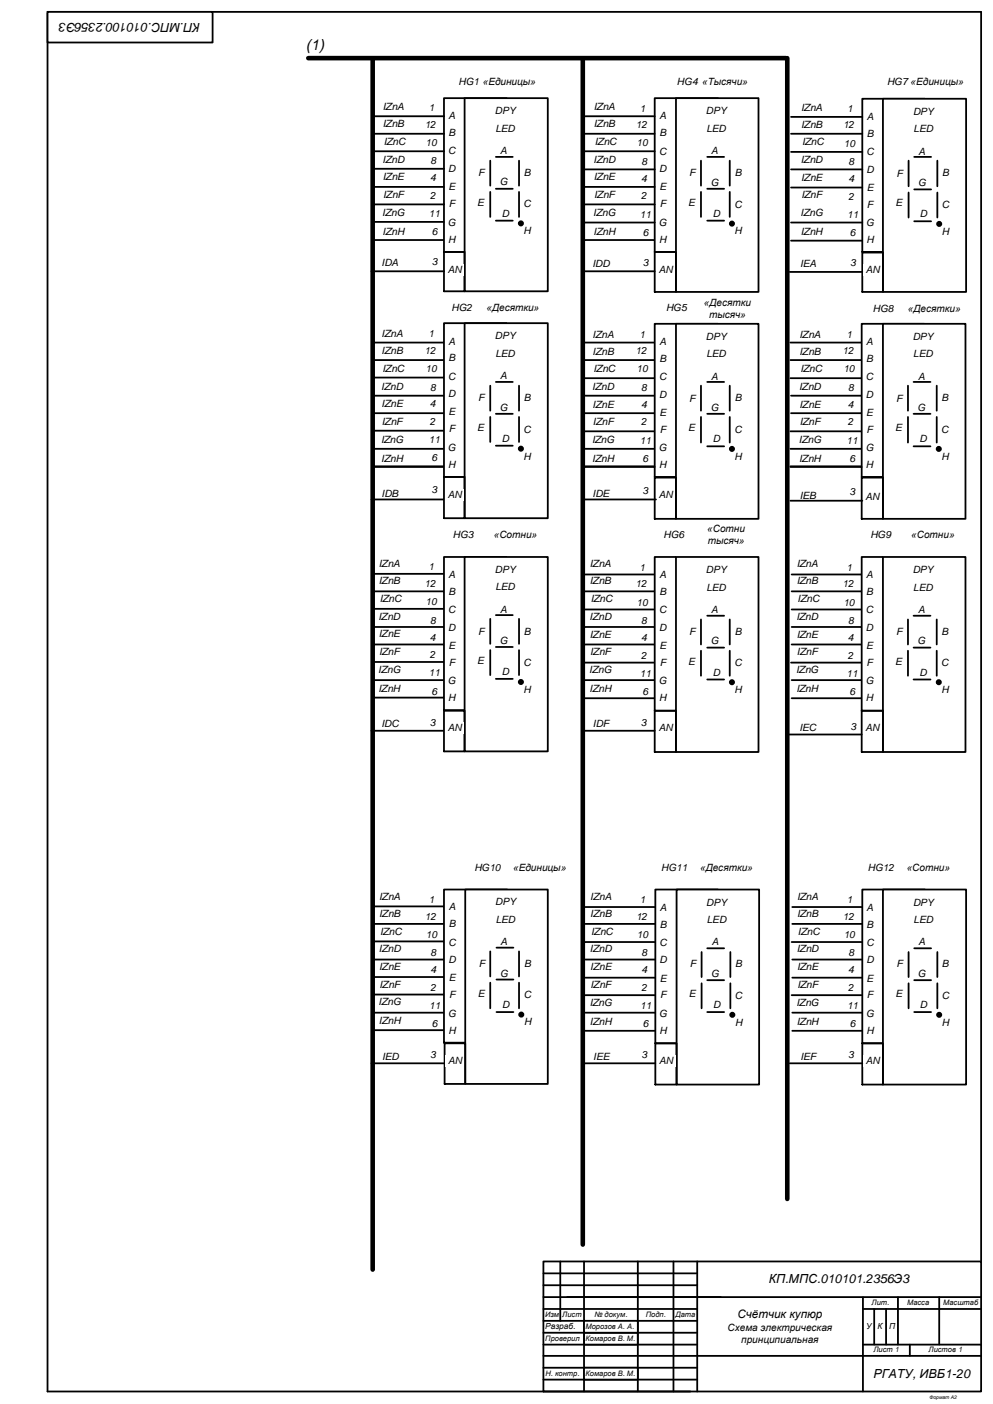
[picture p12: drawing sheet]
<svg xmlns="http://www.w3.org/2000/svg" width="420mm" height="594mm" viewBox="0 0 420 594" stroke-linecap="round" stroke-linejoin="round" font-family="sans-serif">
<path d="M20.1 5.6v583.4h272M20.1 5h395v528.9" fill="none" stroke="#000" stroke-width=".76"/>
<path d="M20.1 5h69.9v13h-69.9z" fill-rule="evenodd" fill="#fff"/>
<path d="M20.1 5h69.9v13h-69.9z" fill="none" stroke="#000" stroke-width=".76"/>
<g fill="#fff">
<path d="M295 533.9h120.1v15.1h-120.1z" fill-rule="evenodd"/>
<path d="M295 549h70.1v24.9h-70.1z" fill-rule="evenodd"/>
<path d="M365.1 573.9h50v15.1h-50z" fill-rule="evenodd"/>
</g>
<g fill="none" stroke="#000" stroke-width=".76">
<path d="M229.9 533.9h185.2v55.1h-185.2zM229.9 539h65.1M237.1 533.9v25.2M295 533.9v55.1M229.9 549h185.2M229.9 554h65.1M229.9 559.1h65.1M229.9 544h65.1M365.1 554h50M365.1 549v40M369.9 554v15.1M374.9 554v15.1"/>
<path d="M379.9 549v20.1M397.4 549v20.1M229.9 564.1h65.1M229.9 569.1h65.1M229.9 573.9h185.2M229.9 578.9h65.1M365.1 569.1h50M385 569.1v4.8M229.9 583.9h65.1"/>
</g>
<path d="M247.1 564.1h22.8v5h-22.8z" fill-rule="evenodd" fill="#fff"/>
<path d="M247.1 533.9v55.1M269.9 533.9v55.1M285 533.9v55.1M247.1 564.1h22.8v5h-22.8z" fill="none" stroke="#000" stroke-width=".76"/>
<path d="M247.1 559.1h22.8v5h-22.8z" fill-rule="evenodd" fill="#fff"/>
<path d="M247.1 559.1h22.8v5h-22.8z" fill="none" stroke="#000" stroke-width=".76"/>
<path d="M247.1 578.9h22.8v5h-22.8z" fill-rule="evenodd" fill="#fff"/>
<path d="M247.1 578.9h22.8v5h-22.8z" fill="none" stroke="#000" stroke-width=".76"/>
<g fill="#fff">
<path d="M187.9 68.3h6.6v6.6h-6.6z" fill-rule="evenodd"/>
<path d="M187.9 75.9h6.6v6.7h-6.6z" fill-rule="evenodd"/>
<path d="M187.9 83.1h6.6v6.6h-6.6z" fill-rule="evenodd"/>
<path d="M187.9 90.8h6.6v6.8h-6.6z" fill-rule="evenodd"/>
</g>
<path d="M157.7 101.6h30.2" fill="none" stroke="#000" stroke-width=".76"/>
<g fill="#fff">
<path d="M187.9 98.2h6.6v6.6h-6.6z" fill-rule="evenodd"/>
<path d="M187.9 45.8h6.6v6.6h-6.6z" fill-rule="evenodd"/>
<path d="M187.9 53.2h6.6v6.6h-6.6z" fill-rule="evenodd"/>
<path d="M187.9 60.9h6.6v6.6h-6.6z" fill-rule="evenodd"/>
</g>
<path d="M187.9 41.5h26.4v65.1h-26.4z" fill="none" stroke="#000" stroke-width=".76"/>
<path d="M196.6 41.5h35.2v81.8h-35.2z" fill-rule="evenodd" fill="#fff"/>
<g fill="none" stroke="#000" stroke-width=".76">
<path d="M157.7 56.6h30.2M157.7 49.2h30.2M196.6 41.5h35.2v81.8h-35.2zM157.7 64h30.2M158 79.1h29.9M158 71.4h29.9M207.4 68v10.6M209.8 66.4h7.2M209.8 79.9h7.2M219.6 68v10.6M157.7 93.9h30.2M157.7 86.5h30.2"/>
<path d="M207.4 81.2v10.6M209.8 93.4h7.2M219.6 81.2v10.6M187.9 106.6h8.7v16.7h-8.7zM157.7 159.8h30.2M157.7 152.4h30.2M157.7 145h30.2M158 174.9h29.9M158 167.5h29.9M157.7 197.4h30.2M157.7 190h30.2M157.7 182.3h30.2"/>
<path d="M158 257.7h30.1M158.2 250.3h29.9M158.2 242.9h29.9M158.2 272.8h29.9M158.2 265.4h29.9M158 280.2h30.1M158.2 295.3h29.9M158.2 287.9h29.9"/>
<circle cx="220.4" cy="94.6" r=".89"/>
</g>
<circle cx="220.4" cy="94.6" r=".89" fill="#000"/>
<path d="M157.7 24.9v512.5" fill="none" stroke="#000" stroke-width="1.9"/>
<path d="M188.6 111.7h7.7v5h-7.7z" fill-rule="evenodd" fill="#fff"/>
<path d="M157.2 114.8h30.7" fill="none" stroke="#000" stroke-width=".76"/>
<g fill="#fff">
<path d="M187.9 163.5h6.6v6.6h-6.6z" fill-rule="evenodd"/>
<path d="M187.9 171.2h6.6v6.6h-6.6z" fill-rule="evenodd"/>
<path d="M187.9 178.3h6.6v6.6h-6.6z" fill-rule="evenodd"/>
<path d="M187.9 186.3h6.6v6.6h-6.6z" fill-rule="evenodd"/>
<path d="M187.9 193.4h6.6v6.6h-6.6z" fill-rule="evenodd"/>
<path d="M187.9 141.3h6.6v6.6h-6.6z" fill-rule="evenodd"/>
<path d="M187.9 148.4h6.6v6.6h-6.6z" fill-rule="evenodd"/>
<path d="M187.9 156.1h6.6v6.6h-6.6z" fill-rule="evenodd"/>
</g>
<path d="M187.9 136.8h26.4v65.1h-26.4z" fill="none" stroke="#000" stroke-width=".76"/>
<path d="M196.6 136.8h35.2v82.5h-35.2z" fill-rule="evenodd" fill="#fff"/>
<g fill="none" stroke="#000" stroke-width=".76">
<path d="M196.6 136.8h35.2v82.5h-35.2zM207.4 163.2v10.6M207.4 176.5v10.6M209.8 161.7h7.2M209.8 175.2h7.2M219.6 163.2v10.6M219.6 176.5v10.6M209.8 188.6h7.2M187.9 201.9h8.7v17.4h-8.7z"/>
<circle cx="220.4" cy="189.9" r=".89"/>
</g>
<circle cx="220.4" cy="189.9" r=".89" fill="#000"/>
<path d="M188.6 206.9h7.7v5h-7.7z" fill-rule="evenodd" fill="#fff"/>
<path d="M157.7 197.6h29.9M157.2 211.4h30.4" fill="none" stroke="#000" stroke-width=".76"/>
<g fill="#fff">
<path d="M187.9 262.5h6.6v6.6h-6.6z" fill-rule="evenodd"/>
<path d="M187.9 269.9h6.6v6.6h-6.6z" fill-rule="evenodd"/>
<path d="M187.9 277.3h6.6v6.6h-6.6z" fill-rule="evenodd"/>
<path d="M187.9 285h6.6v6.6h-6.6z" fill-rule="evenodd"/>
<path d="M187.9 292.1h6.6v6.6h-6.6z" fill-rule="evenodd"/>
<path d="M187.9 240h6.6v6.6h-6.6z" fill-rule="evenodd"/>
<path d="M187.9 247.1h6.6v6.6h-6.6z" fill-rule="evenodd"/>
<path d="M187.9 254.8h6.6v6.6h-6.6z" fill-rule="evenodd"/>
</g>
<path d="M187.9 235.7h26.4v64.9h-26.4z" fill="none" stroke="#000" stroke-width=".76"/>
<path d="M196.6 235.7h35.2v82.3h-35.2z" fill-rule="evenodd" fill="#fff"/>
<g fill="none" stroke="#000" stroke-width=".76">
<path d="M196.6 235.7h35.2v82.3h-35.2zM207.4 261.9v10.6M207.4 275.2v10.5M209.8 260.3h7.2M209.8 273.8h7.2M219.6 261.9v10.6M219.6 275.2v10.5M209.8 287.3h7.2M187.9 300.8h8.7v17.2h-8.7z"/>
<circle cx="220.4" cy="288.7" r=".89"/>
</g>
<circle cx="220.4" cy="288.7" r=".89" fill="#000"/>
<path d="M188.6 305.9h7.7v4.7h-7.7z" fill-rule="evenodd" fill="#fff"/>
<path d="M157.2 309.3h30.4" fill="none" stroke="#000" stroke-width=".76"/>
<path d="M130.4 24.6h202.2M246.6 24.9v501.9" fill="none" stroke="#000" stroke-width="1.9"/>
<g fill="#fff">
<path d="M277 68.3h6.6v6.6h-6.6z" fill-rule="evenodd"/>
<path d="M277 75.9h6.6v6.7h-6.6z" fill-rule="evenodd"/>
<path d="M277 83.1h6.6v6.6h-6.6z" fill-rule="evenodd"/>
<path d="M277 91h6.6v6.6h-6.6z" fill-rule="evenodd"/>
</g>
<path d="M247.1 101.6h29.9" fill="none" stroke="#000" stroke-width=".76"/>
<g fill="#fff">
<path d="M277 98.2h6.6v6.6h-6.6z" fill-rule="evenodd"/>
<path d="M277 46h6.6v6.7h-6.6z" fill-rule="evenodd"/>
<path d="M277 53.2h6.6v6.6h-6.6z" fill-rule="evenodd"/>
<path d="M277 60.9h6.6v6.6h-6.6z" fill-rule="evenodd"/>
</g>
<path d="M277 41.5h26.7v65.1h-26.7z" fill="none" stroke="#000" stroke-width=".76"/>
<path d="M286 41.5h34.9v82.1h-34.9z" fill-rule="evenodd" fill="#fff"/>
<g fill="none" stroke="#000" stroke-width=".76">
<path d="M247.1 56.6h29.9M247.1 49.2h29.9M286 41.5h34.9v82.1h-34.9zM246.9 64h30.1M247.1 79.1h29.9M247.1 71.7h29.9M296.6 68v10.6M299.2 66.4h7.2M299.2 79.9h7.2M308.8 68v10.6M246.9 86.5h30.1M247.1 94.2h29.9"/>
<path d="M296.6 81.2v10.6M299.2 93.4h7.2M308.8 81.2v10.6M277 106.6h9v17h-9zM247.1 152.4h29.9M247.1 145h29.9M246.9 160.1h30.1M247.1 174.9h29.9M247.1 167.5h29.9M246.9 182.6h30.1M247.1 197.4h29.9M247.1 190h29.9"/>
<path d="M247.4 258h30.1M247.4 250.3h30.1M247.4 243.2h30.1M247.4 272.8h30.1M247.4 265.4h30.1M247.4 295.5h30.1M247.4 287.9h30.1M247.4 280.5h30.1"/>
<circle cx="309.7" cy="94.7" r=".89"/>
</g>
<circle cx="309.7" cy="94.7" r=".89" fill="#000"/>
<path d="M277.8 111.7h7.7v5h-7.7z" fill-rule="evenodd" fill="#fff"/>
<path d="M246.6 114.8h30.4" fill="none" stroke="#000" stroke-width=".76"/>
<g fill="#fff">
<path d="M277 163.8h6.6v6.6h-6.6z" fill-rule="evenodd"/>
<path d="M277 171.4h6.6v6.7h-6.6z" fill-rule="evenodd"/>
<path d="M277 178.6h6.6v6.6h-6.6z" fill-rule="evenodd"/>
<path d="M277 186.3h6.6v6.6h-6.6z" fill-rule="evenodd"/>
<path d="M277 193.4h6.6v6.6h-6.6z" fill-rule="evenodd"/>
<path d="M277 141.3h6.6v6.6h-6.6z" fill-rule="evenodd"/>
<path d="M277 148.4h6.6v6.6h-6.6z" fill-rule="evenodd"/>
<path d="M277 156.1h6.6v6.6h-6.6z" fill-rule="evenodd"/>
</g>
<path d="M277 137.1h26.7v64.8h-26.7z" fill="none" stroke="#000" stroke-width=".76"/>
<path d="M286 137.1h34.9v82.5h-34.9z" fill-rule="evenodd" fill="#fff"/>
<g fill="none" stroke="#000" stroke-width=".76">
<path d="M286 137.1h34.9v82.5h-34.9zM296.6 163.2v10.6M296.6 176.5v10.8M299.2 161.7h7.2M299.2 175.2h7.2M308.8 163.2v10.6M308.8 176.5v10.8M299.2 188.9h7.2M277 202.1h9v17.5h-9z"/>
<circle cx="309.7" cy="190" r=".89"/>
</g>
<circle cx="309.7" cy="190" r=".89" fill="#000"/>
<path d="M277.8 207.2h7.7v5h-7.7z" fill-rule="evenodd" fill="#fff"/>
<path d="M246.9 197.6h30.1" fill="none" stroke="#000" stroke-width=".76"/>
<g fill="#fff">
<path d="M277 262.5h6.6v6.6h-6.6z" fill-rule="evenodd"/>
<path d="M277 270.1h6.6v6.7h-6.6z" fill-rule="evenodd"/>
<path d="M277 277.3h6.6v6.6h-6.6z" fill-rule="evenodd"/>
<path d="M277 285h6.6v6.8h-6.6z" fill-rule="evenodd"/>
<path d="M277 292.4h6.6v6.6h-6.6z" fill-rule="evenodd"/>
<path d="M277 240h6.6v6.6h-6.6z" fill-rule="evenodd"/>
<path d="M277 247.4h6.6v6.6h-6.6z" fill-rule="evenodd"/>
<path d="M277 255.1h6.6v6.6h-6.6z" fill-rule="evenodd"/>
</g>
<path d="M277 235.7h26.7v65.1h-26.7z" fill="none" stroke="#000" stroke-width=".76"/>
<path d="M286 235.7h34.9v82.6h-34.9z" fill-rule="evenodd" fill="#fff"/>
<g fill="none" stroke="#000" stroke-width=".76">
<path d="M286 235.7h34.9v82.6h-34.9zM296.6 262.2v10.6M296.6 275.4v10.6M299.2 260.6h7.2M299.2 274.1h7.2M308.8 262.2v10.6M308.8 275.4v10.6M299.2 287.6h7.2M277 300.8h9v17.5h-9z"/>
<circle cx="309.7" cy="288.8" r=".89"/>
</g>
<circle cx="309.7" cy="288.8" r=".89" fill="#000"/>
<path d="M277.8 305.9h7.7v5h-7.7z" fill-rule="evenodd" fill="#fff"/>
<path d="M246.9 211.4h30.6M246.6 309.3h30.4" fill="none" stroke="#000" stroke-width=".76"/>
<g fill="#fff">
<path d="M364.9 68.5h6.6v6.6h-6.6z" fill-rule="evenodd"/>
<path d="M364.9 76.2h6.6v6.6h-6.6z" fill-rule="evenodd"/>
<path d="M364.9 83.3h6.6v6.7h-6.6z" fill-rule="evenodd"/>
<path d="M364.9 91h6.6v6.6h-6.6z" fill-rule="evenodd"/>
</g>
<path d="M334.7 101.9h30.2" fill="none" stroke="#000" stroke-width=".76"/>
<g fill="#fff">
<path d="M364.9 98.2h6.6v6.8h-6.6z" fill-rule="evenodd"/>
<path d="M364.9 46h6.6v6.7h-6.6z" fill-rule="evenodd"/>
<path d="M364.9 53.2h6.6v6.6h-6.6z" fill-rule="evenodd"/>
<path d="M364.9 60.9h6.6v6.6h-6.6z" fill-rule="evenodd"/>
</g>
<path d="M364.9 41.8h26.4v64.8h-26.4z" fill="none" stroke="#000" stroke-width=".76"/>
<path d="M373.6 41.8h35.2v81.8h-35.2z" fill-rule="evenodd" fill="#fff"/>
<g fill="none" stroke="#000" stroke-width=".76">
<path d="M334.7 56.6h30.2M334.7 49.5h30.2M373.6 41.8h35.2v81.8h-35.2zM334.7 79.4h30.2M334.7 71.7h30.2M334.7 64.3h30.2M384.4 68v10.8M386.8 66.4h7.2M396.6 68v10.8M334.7 94.2h30.2M384.4 81.5v10.6M386.8 93.7h7.2"/>
<path d="M386.8 80.2h7.2M396.6 81.5v10.6M364.9 106.9h8.7v16.7h-8.7z"/>
<circle cx="397.4" cy="94.8" r=".89"/>
</g>
<circle cx="397.4" cy="94.8" r=".89" fill="#000"/>
<path d="M365.4 111.9h7.7v5h-7.7z" fill-rule="evenodd" fill="#fff"/>
<g fill="none" stroke="#000" stroke-width=".76">
<path d="M334.2 115.1h30.7M334.4 152.4h30.2M334.4 145h30.2M334.4 160.1h30.2M334.7 174.9h29.9M334.7 167.5h29.9M334.4 197.4h30.2M334.4 190h30.2M334.4 182.6h30.2M335 258h30.1M335 250.3h30.1M335 243.2h30.1"/>
<path d="M335 272.8h30.1M335 265.4h30.1M334.7 280.5h30.4M335 295.5h30.1M335 287.9h30.1"/>
</g>
<path d="M333.1 24.6v482.9" fill="none" stroke="#000" stroke-width="1.9"/>
<g fill="#fff">
<path d="M364.6 163.8h6.6v6.6h-6.6z" fill-rule="evenodd"/>
<path d="M364.6 171.4h6.6v6.7h-6.6z" fill-rule="evenodd"/>
<path d="M364.6 178.6h6.6v6.6h-6.6z" fill-rule="evenodd"/>
<path d="M364.6 186.3h6.6v6.6h-6.6z" fill-rule="evenodd"/>
<path d="M364.6 193.4h6.6v6.6h-6.6z" fill-rule="evenodd"/>
<path d="M364.6 141.3h6.6v6.6h-6.6z" fill-rule="evenodd"/>
<path d="M364.6 148.4h6.6v6.6h-6.6z" fill-rule="evenodd"/>
<path d="M364.6 156.1h6.6v6.6h-6.6z" fill-rule="evenodd"/>
</g>
<path d="M364.6 137.1h26.5v64.8h-26.5z" fill="none" stroke="#000" stroke-width=".76"/>
<path d="M373.6 137.1h34.9v82.5h-34.9z" fill-rule="evenodd" fill="#fff"/>
<g fill="none" stroke="#000" stroke-width=".76">
<path d="M373.6 137.1h34.9v82.5h-34.9zM384.2 163.2v10.6M384.2 176.5v10.8M386.6 161.7h7.1M386.6 175.2h7.1M396.3 163.2v10.6M396.3 176.5v10.8M386.6 188.9h7.1M364.6 202.1h9v17.5h-9z"/>
<circle cx="397.2" cy="190" r=".89"/>
</g>
<circle cx="397.2" cy="190" r=".89" fill="#000"/>
<path d="M365.4 207.7h7.7v5h-7.7z" fill-rule="evenodd" fill="#fff"/>
<path d="M334.4 197.6h30.2" fill="none" stroke="#000" stroke-width=".76"/>
<g fill="#fff">
<path d="M364.6 262.5h6.6v6.6h-6.6z" fill-rule="evenodd"/>
<path d="M364.6 270.1h6.6v6.7h-6.6z" fill-rule="evenodd"/>
<path d="M364.6 277.3h6.6v6.6h-6.6z" fill-rule="evenodd"/>
<path d="M364.6 285h6.6v6.8h-6.6z" fill-rule="evenodd"/>
<path d="M364.6 292.4h6.6v6.6h-6.6z" fill-rule="evenodd"/>
<path d="M364.6 240h6.6v6.6h-6.6z" fill-rule="evenodd"/>
<path d="M364.6 247.4h6.6v6.6h-6.6z" fill-rule="evenodd"/>
<path d="M364.6 255.1h6.6v6.6h-6.6z" fill-rule="evenodd"/>
</g>
<path d="M364.6 235.7h26.5v65.1h-26.5z" fill="none" stroke="#000" stroke-width=".76"/>
<path d="M373.6 235.7h34.9v82.6h-34.9z" fill-rule="evenodd" fill="#fff"/>
<g fill="none" stroke="#000" stroke-width=".76">
<path d="M373.6 235.7h34.9v82.6h-34.9zM384.2 262.2v10.6M384.2 275.4v10.6M386.6 260.6h7.1M386.6 274.1h7.1M396.3 262.2v10.6M396.3 275.4v10.6M386.6 287.6h7.1M364.6 300.8h9v17.5h-9z"/>
<circle cx="397.2" cy="288.8" r=".89"/>
</g>
<circle cx="397.2" cy="288.8" r=".89" fill="#000"/>
<path d="M365.4 305.9h7.7v5h-7.7z" fill-rule="evenodd" fill="#fff"/>
<path d="M334.4 211.9h30.5M333.9 310.9h30.7M158.2 398.5h30.2M158.2 391.1h30.2M158.2 383.6h30.2M158.5 413.5h29.9M158.5 406.1h29.9M158.2 436h30.2M158.2 428.6h30.2M158.2 421h30.2" fill="none" stroke="#000" stroke-width=".76"/>
<g fill="#fff">
<path d="M187.9 403.2h6.8v6.6h-6.8z" fill-rule="evenodd"/>
<path d="M187.9 410.6h6.8v6.9h-6.8z" fill-rule="evenodd"/>
<path d="M187.9 418h6.8v6.7h-6.8z" fill-rule="evenodd"/>
<path d="M187.9 425.7h6.8v6.6h-6.8z" fill-rule="evenodd"/>
<path d="M187.9 432.9h6.8v6.6h-6.8z" fill-rule="evenodd"/>
<path d="M187.9 380.7h6.8v6.6h-6.8z" fill-rule="evenodd"/>
<path d="M187.9 387.9h6.8v6.6h-6.8z" fill-rule="evenodd"/>
<path d="M187.9 395.6h6.8v6.6h-6.8z" fill-rule="evenodd"/>
</g>
<path d="M187.9 376.5h26.7v64.8h-26.7z" fill="none" stroke="#000" stroke-width=".76"/>
<path d="M196.8 376.5h35v82.3h-35z" fill-rule="evenodd" fill="#fff"/>
<g fill="none" stroke="#000" stroke-width=".76">
<path d="M196.8 376.5h35v82.3h-35zM207.4 402.7v10.6M207.4 415.9v10.9M210.1 401.1h7.1M210.1 414.6h7.1M219.6 402.7v10.6M219.6 415.9v10.9M210.1 428.4h7.1M188.1 441.6h8.7v17.2h-8.7z"/>
<circle cx="220.6" cy="429.4" r=".89"/>
</g>
<circle cx="220.6" cy="429.4" r=".89" fill="#000"/>
<path d="M188.6 446.6h7.7v4.8h-7.7z" fill-rule="evenodd" fill="#fff"/>
<path d="M247.4 398.7h30.1M247.6 391.1h29.9M247.6 383.9h29.9M247.6 413.8h29.9M247.6 406.1h29.9M247.4 421.2h30.1M247.6 436.3h29.9M247.6 428.6h29.9M157.2 450.1h30.7" fill="none" stroke="#000" stroke-width=".76"/>
<g fill="#fff">
<path d="M277.3 403.2h6.6v6.6h-6.6z" fill-rule="evenodd"/>
<path d="M277.3 410.9h6.6v6.6h-6.6z" fill-rule="evenodd"/>
<path d="M277.3 418h6.6v6.7h-6.6z" fill-rule="evenodd"/>
<path d="M277.3 426h6.6v6.6h-6.6z" fill-rule="evenodd"/>
<path d="M277.3 433.1h6.6v6.6h-6.6z" fill-rule="evenodd"/>
<path d="M277.3 380.7h6.6v6.9h-6.6z" fill-rule="evenodd"/>
<path d="M277.3 388.1h6.6v6.7h-6.6z" fill-rule="evenodd"/>
<path d="M277.3 395.8h6.6v6.6h-6.6z" fill-rule="evenodd"/>
</g>
<path d="M277.3 376.5h26.4v65.1h-26.4z" fill="none" stroke="#000" stroke-width=".76"/>
<path d="M286.3 376.5h34.9v82.6h-34.9z" fill-rule="evenodd" fill="#fff"/>
<g fill="none" stroke="#000" stroke-width=".76">
<path d="M286.3 376.5h34.9v82.6h-34.9zM296.9 403v10.5M296.9 416.2v10.6M299.2 401.4h7.2M299.2 414.9h7.2M309 403v10.5M309 416.2v10.6M299.2 428.4h7.2M277.3 441.6h9v17.5h-9z"/>
<circle cx="309.9" cy="429.5" r=".89"/>
</g>
<circle cx="309.9" cy="429.5" r=".89" fill="#000"/>
<path d="M278.1 446.6h7.7v5h-7.7z" fill-rule="evenodd" fill="#fff"/>
<path d="M335 398.7h30.1M335.2 391.1h29.9M335.2 383.9h29.9M335.2 413.8h29.9M335.2 406.1h29.9M335 421.2h30.1M335.2 436.3h29.9M335.2 428.6h29.9M246.6 450.1h30.7" fill="none" stroke="#000" stroke-width=".76"/>
<g fill="#fff">
<path d="M364.9 403.2h6.6v6.6h-6.6z" fill-rule="evenodd"/>
<path d="M364.9 410.9h6.6v6.6h-6.6z" fill-rule="evenodd"/>
<path d="M364.9 418h6.6v6.7h-6.6z" fill-rule="evenodd"/>
<path d="M364.9 426h6.6v6.6h-6.6z" fill-rule="evenodd"/>
<path d="M364.9 433.1h6.6v6.6h-6.6z" fill-rule="evenodd"/>
<path d="M364.9 380.7h6.6v6.9h-6.6z" fill-rule="evenodd"/>
<path d="M364.9 388.1h6.6v6.7h-6.6z" fill-rule="evenodd"/>
<path d="M364.9 395.8h6.6v6.6h-6.6z" fill-rule="evenodd"/>
</g>
<path d="M364.9 376.5h26.4v65.1h-26.4z" fill="none" stroke="#000" stroke-width=".76"/>
<path d="M373.6 376.5h35.2v82.6h-35.2z" fill-rule="evenodd" fill="#fff"/>
<g fill="none" stroke="#000" stroke-width=".76">
<path d="M373.6 376.5h35.2v82.6h-35.2zM384.4 403v10.5M384.4 416.2v10.6M386.8 401.4h7.2M386.8 414.9h7.2M396.6 403v10.5M396.6 416.2v10.6M386.8 428.4h7.2M364.9 441.6h8.7v17.5h-8.7z"/>
<circle cx="397.4" cy="429.5" r=".89"/>
</g>
<circle cx="397.4" cy="429.5" r=".89" fill="#000"/>
<path d="M365.4 446.6h7.7v5h-7.7z" fill-rule="evenodd" fill="#fff"/>
<path d="M334.2 450.1h30.7" fill="none" stroke="#000" stroke-width=".76"/>
<text font-size="6.3" x="129.4" y="21.3">(1)</text>
<g font-size="5.3">
<text x="84.7" y="9.9" transform="rotate(-180 84.7 9.9)">КП.МПС.010100.2356Э3</text>
<text x="325.3" y="543.2">КП.МПС.010101.2356Э3</text>
<text x="369.6" y="583.1">РГАТУ, ИВБ1-20</text>
</g>
<text font-size="4.9" x="312" y="557.9">Счѐтчик купюр</text>
<g font-size="4.2">
<text x="194" y="35.8">HG1 «Единицы»</text>
<text x="286.5" y="35.9">HG4 «Тысячи»</text>
<text x="375.3" y="36">HG7 «Единицы»</text>
<text x="162" y="46.6">IZnA</text>
<text x="181.4" y="47.1">1</text>
<text x="251.3" y="46.7">IZnA</text>
<text x="270.7" y="47.2">1</text>
<text x="339" y="46.8">IZnA</text>
<text x="358.4" y="47.3">1</text>
<text x="162" y="53.8">IZnB</text>
<text x="189.7" y="50.5">A</text>
<text x="209.4" y="48.3">DP</text>
<text x="215.2" y="48.3">Y</text>
<text x="251.3" y="53.9">IZnB</text>
<text x="279" y="50.6">A</text>
<text x="298.6" y="48.4">DP</text>
<text x="304.5" y="48.4">Y</text>
<text x="366.7" y="50.7">A</text>
<text x="386.3" y="48.5">DP</text>
<text x="392.2" y="48.5">Y</text>
<text x="179.7" y="54.1">12</text>
<text x="189.7" y="57.6">B</text>
<text x="209.6" y="55.8">LE</text>
<text x="214.8" y="55.8">D</text>
<text x="269" y="54.2">12</text>
<text x="279" y="57.7">B</text>
<text x="298.9" y="55.9">LE</text>
<text x="304.1" y="55.9">D</text>
<text x="339" y="54">IZnB</text>
<text x="356.7" y="54.3">12</text>
<text x="366.7" y="57.9">B</text>
<text x="386.6" y="56">LE</text>
<text x="391.8" y="56">D</text>
<text x="162.4" y="61.3">IZnC</text>
<text x="180.1" y="61.9">10</text>
<text x="189.6" y="65.3">C</text>
<text x="211.7" y="65.2">A</text>
<text x="251.7" y="61.4">IZnC</text>
<text x="269.4" y="62">10</text>
<text x="278.9" y="65.4">C</text>
<text x="301" y="65.3">A</text>
<text x="339.4" y="61.5">IZnC</text>
<text x="357.1" y="62.1">10</text>
<text x="366.6" y="65.5">C</text>
<text x="388.7" y="65.4">A</text>
<text x="161.9" y="68.8">IZnD</text>
<text x="182.1" y="69.6">8</text>
<text x="251.2" y="68.9">IZnD</text>
<text x="271.4" y="69.7">8</text>
<text x="338.9" y="69">IZnD</text>
<text x="359.1" y="69.8">8</text>
<text x="162" y="76.3">IZnE</text>
<text x="182" y="76.8">4</text>
<text x="189.6" y="72.8">D</text>
<text x="202.4" y="74.5">F</text>
<text x="221.6" y="74.5">B</text>
<text x="251.3" y="76.4">IZnE</text>
<text x="271.3" y="76.9">4</text>
<text x="278.9" y="72.9">D</text>
<text x="291.7" y="74.6">F</text>
<text x="310.9" y="74.6">B</text>
<text x="339" y="76.5">IZnE</text>
<text x="359" y="77">4</text>
<text x="366.6" y="73">D</text>
<text x="379.4" y="74.7">F</text>
<text x="398.6" y="74.7">B</text>
<text x="162.1" y="83.8">IZnF</text>
<text x="189.7" y="80.5">E</text>
<text x="211.4" y="78.4">G</text>
<text x="251.4" y="83.9">IZnF</text>
<text x="279" y="80.6">E</text>
<text x="300.7" y="78.5">G</text>
<text x="366.7" y="80.7">E</text>
<text x="388.4" y="78.7">G</text>
<text x="182" y="84.3">2</text>
<text x="189.8" y="87.6">F</text>
<text x="201.9" y="87.1">E</text>
<text x="221.5" y="87.7">C</text>
<text x="271.3" y="84.4">2</text>
<text x="279.1" y="87.7">F</text>
<text x="291.2" y="87.2">E</text>
<text x="310.8" y="87.8">C</text>
<text x="339.1" y="84">IZnF</text>
<text x="359" y="84.5">2</text>
<text x="366.8" y="87.9">F</text>
<text x="378.9" y="87.4">E</text>
<text x="398.5" y="88">C</text>
<text x="161.8" y="91.3">IZnG</text>
<text x="181.5" y="92">11</text>
<text x="189.5" y="95.5">G</text>
<text x="212.3" y="91.7">D</text>
<text x="251" y="91.4">IZnG</text>
<text x="270.8" y="92.1">11</text>
<text x="278.8" y="95.6">G</text>
<text x="301.6" y="91.8">D</text>
<text x="338.7" y="91.5">IZnG</text>
<text x="358.5" y="92.2">11</text>
<text x="366.5" y="95.7">G</text>
<text x="389.3" y="91.9">D</text>
<text x="161.9" y="99.3">IZnH</text>
<text x="182.7" y="99.6">6</text>
<text x="221.6" y="99.1">H</text>
<text x="251.2" y="99.4">IZnH</text>
<text x="272" y="99.7">6</text>
<text x="310.9" y="99.2">H</text>
<text x="338.9" y="99.5">IZnH</text>
<text x="359.6" y="99.8">6</text>
<text x="398.5" y="99.4">H</text>
<text x="189.6" y="102.6">H</text>
<text x="278.9" y="102.7">H</text>
<text x="366.6" y="102.9">H</text>
<text x="161.5" y="112.8">IDA</text>
<text x="182.7" y="112.3">3</text>
<text x="250.6" y="112.9">IDD</text>
<text x="272" y="112.4">3</text>
<text x="338.6" y="113">IEA</text>
<text x="359.7" y="112.5">3</text>
<text x="189.4" y="115.4">AN</text>
<text x="278.7" y="115.5">AN</text>
<text x="366.4" y="115.6">AN</text>
<text x="191" y="131.8">HG2</text>
<text x="205.8" y="131.8">«Десятки»</text>
<text x="281.8" y="131.6">HG5</text>
<text x="297.8" y="129.4">«Десятки</text>
<text x="369.3" y="131.9">HG8</text>
<text x="384.2" y="131.9">«Десятки»</text>
<text x="300" y="134.4">тысяч»</text>
<text x="161.5" y="142.8">IZnA</text>
<text x="181.3" y="142.8">1</text>
<text x="209.4" y="143.6">DP</text>
<text x="215.2" y="143.6">Y</text>
<text x="250.7" y="142.9">IZnA</text>
<text x="270.6" y="142.9">1</text>
<text x="298.6" y="143.7">DP</text>
<text x="304.5" y="143.7">Y</text>
<text x="338.3" y="142.9">IZnA</text>
<text x="358.1" y="142.9">1</text>
<text x="386.2" y="143.7">DPY</text>
<text x="161.5" y="150">IZnB</text>
<text x="179.7" y="149.8">12</text>
<text x="189.7" y="145.8">A</text>
<text x="269" y="149.9">12</text>
<text x="279" y="145.9">A</text>
<text x="356.5" y="149.9">12</text>
<text x="366.5" y="145.9">A</text>
<text x="189.7" y="153">B</text>
<text x="209.6" y="151.1">LE</text>
<text x="214.8" y="151.1">D</text>
<text x="250.7" y="150.1">IZnB</text>
<text x="279" y="153.1">B</text>
<text x="298.9" y="151.2">LE</text>
<text x="304.1" y="151.2">D</text>
<text x="338.3" y="150.1">IZnB</text>
<text x="366.5" y="153.1">B</text>
<text x="386.4" y="151.2">LE</text>
<text x="391.6" y="151.2">D</text>
<text x="161.8" y="157.5">IZnC</text>
<text x="180" y="157.6">10</text>
<text x="189.6" y="160.7">C</text>
<text x="211.7" y="160.5">A</text>
<text x="251.1" y="157.6">IZnC</text>
<text x="269.3" y="157.6">10</text>
<text x="278.9" y="160.8">C</text>
<text x="301" y="160.6">A</text>
<text x="338.6" y="157.6">IZnC</text>
<text x="356.8" y="157.6">10</text>
<text x="366.4" y="160.8">C</text>
<text x="388.5" y="160.6">A</text>
<text x="161.3" y="165">IZnD</text>
<text x="182" y="165.3">8</text>
<text x="250.6" y="165.1">IZnD</text>
<text x="271.3" y="165.4">8</text>
<text x="338.1" y="165.1">IZnD</text>
<text x="358.8" y="165.4">8</text>
<text x="161.5" y="172.5">IZnE</text>
<text x="181.9" y="172.5">4</text>
<text x="189.6" y="168.2">D</text>
<text x="202.4" y="169.9">F</text>
<text x="211.4" y="173.8">G</text>
<text x="221.6" y="169.8">B</text>
<text x="250.7" y="172.6">IZnE</text>
<text x="271.2" y="172.6">4</text>
<text x="278.9" y="168.3">D</text>
<text x="291.7" y="170">F</text>
<text x="300.7" y="173.9">G</text>
<text x="310.9" y="169.9">B</text>
<text x="338.3" y="172.6">IZnE</text>
<text x="358.8" y="172.6">4</text>
<text x="366.4" y="168.3">D</text>
<text x="379.2" y="170">F</text>
<text x="388.2" y="173.9">G</text>
<text x="398.4" y="169.9">B</text>
<text x="161.6" y="180">IZnF</text>
<text x="181.9" y="180">2</text>
<text x="189.7" y="175.8">E</text>
<text x="279" y="175.9">E</text>
<text x="366.5" y="175.9">E</text>
<text x="189.8" y="183">F</text>
<text x="201.9" y="182.5">E</text>
<text x="221.5" y="183.1">C</text>
<text x="250.9" y="180.1">IZnF</text>
<text x="271.2" y="180.1">2</text>
<text x="279.1" y="183.1">F</text>
<text x="291.2" y="182.6">E</text>
<text x="310.8" y="183.2">C</text>
<text x="338.4" y="180.1">IZnF</text>
<text x="358.8" y="180.1">2</text>
<text x="366.7" y="183.1">F</text>
<text x="378.8" y="182.6">E</text>
<text x="398.3" y="183.2">C</text>
<text x="161.2" y="187.5">IZnG</text>
<text x="181.4" y="187.7">11</text>
<text x="189.5" y="190.8">G</text>
<text x="212.3" y="187.1">D</text>
<text x="250.5" y="187.6">IZnG</text>
<text x="270.7" y="187.8">11</text>
<text x="278.8" y="190.9">G</text>
<text x="301.6" y="187.2">D</text>
<text x="338" y="187.6">IZnG</text>
<text x="358.2" y="187.8">11</text>
<text x="366.3" y="190.9">G</text>
<text x="389.1" y="187.2">D</text>
<text x="161.3" y="195.4">IZnH</text>
<text x="182.6" y="195.3">6</text>
<text x="189.6" y="198">H</text>
<text x="221.6" y="194.5">H</text>
<text x="250.6" y="195.5">IZnH</text>
<text x="271.9" y="195.4">6</text>
<text x="310.9" y="194.6">H</text>
<text x="338.1" y="195.6">IZnH</text>
<text x="359.4" y="195.4">6</text>
<text x="398.4" y="194.6">H</text>
<text x="278.9" y="198.1">H</text>
<text x="366.4" y="198.1">H</text>
<text x="182.6" y="208.8">3</text>
<text x="271.9" y="208.9">3</text>
<text x="359.4" y="209.6">3</text>
<text x="161.5" y="210.3">IDB</text>
<text x="189.4" y="210.7">AN</text>
<text x="250.8" y="210.4">IDE</text>
<text x="278.7" y="210.8">AN</text>
<text x="338.4" y="211">IEB</text>
<text x="366.2" y="211.5">AN</text>
<text x="191.6" y="227.8">HG3</text>
<text x="209" y="227.8">«Сотни»</text>
<text x="280.8" y="227.9">HG6</text>
<text x="299.2" y="225.4">«Сотни</text>
<text x="368.3" y="227.9">HG9</text>
<text x="385.6" y="227.9">«Сотни»</text>
<text x="299.5" y="230.4">тысяч»</text>
<text x="160.3" y="240.1">IZnA</text>
<text x="181.3" y="241.5">1</text>
<text x="189.7" y="244.6">A</text>
<text x="209.4" y="242.4">DP</text>
<text x="215.2" y="242.4">Y</text>
<text x="249.6" y="240.2">IZnA</text>
<text x="270.6" y="241.6">1</text>
<text x="279" y="244.7">A</text>
<text x="298.6" y="242.5">DP</text>
<text x="304.5" y="242.5">Y</text>
<text x="337.1" y="240.2">IZnA</text>
<text x="358.1" y="241.6">1</text>
<text x="366.5" y="244.7">A</text>
<text x="386.2" y="242.5">DPY</text>
<text x="160.3" y="247.3">IZnB</text>
<text x="179.7" y="248.5">12</text>
<text x="189.7" y="251.7">B</text>
<text x="209.6" y="249.9">LE</text>
<text x="214.8" y="249.9">D</text>
<text x="249.6" y="247.4">IZnB</text>
<text x="269" y="248.6">12</text>
<text x="279" y="251.8">B</text>
<text x="298.9" y="250">LE</text>
<text x="304.1" y="250">D</text>
<text x="337.1" y="247.4">IZnB</text>
<text x="356.5" y="248.6">12</text>
<text x="366.5" y="251.8">B</text>
<text x="386.4" y="250">LE</text>
<text x="391.6" y="250">D</text>
<text x="160.7" y="254.8">IZnC</text>
<text x="180" y="256.2">10</text>
<text x="250" y="254.9">IZnC</text>
<text x="269.3" y="256.3">10</text>
<text x="337.5" y="254.9">IZnC</text>
<text x="356.8" y="256.3">10</text>
<text x="160.2" y="262.3">IZnD</text>
<text x="182" y="264">8</text>
<text x="189.6" y="259.4">C</text>
<text x="211.7" y="259.3">A</text>
<text x="249.5" y="262.4">IZnD</text>
<text x="278.9" y="259.5">C</text>
<text x="301" y="259.4">A</text>
<text x="337" y="262.4">IZnD</text>
<text x="366.4" y="259.5">C</text>
<text x="388.5" y="259.4">A</text>
<text x="160.3" y="269.8">IZnE</text>
<text x="189.6" y="266.9">D</text>
<text x="202.4" y="268.6">F</text>
<text x="221.6" y="268.6">B</text>
<text x="249.6" y="269.9">IZnE</text>
<text x="271.3" y="264.1">8</text>
<text x="278.9" y="267">D</text>
<text x="291.7" y="268.7">F</text>
<text x="310.9" y="268.7">B</text>
<text x="337.1" y="269.9">IZnE</text>
<text x="358.8" y="264.1">8</text>
<text x="366.4" y="267">D</text>
<text x="379.2" y="268.7">F</text>
<text x="398.4" y="268.7">B</text>
<text x="181.9" y="271.1">4</text>
<text x="189.7" y="274.6">E</text>
<text x="211.4" y="272.5">G</text>
<text x="271.2" y="271.2">4</text>
<text x="279" y="274.7">E</text>
<text x="300.7" y="272.6">G</text>
<text x="358.8" y="271.2">4</text>
<text x="366.5" y="274.7">E</text>
<text x="388.2" y="272.6">G</text>
<text x="160.4" y="277.3">IZnF</text>
<text x="181.9" y="278.6">2</text>
<text x="189.8" y="281.7">F</text>
<text x="201.9" y="281.2">E</text>
<text x="221.5" y="281.8">C</text>
<text x="249.7" y="277.4">IZnF</text>
<text x="271.2" y="278.7">2</text>
<text x="279.1" y="281.8">F</text>
<text x="291.2" y="281.3">E</text>
<text x="310.8" y="281.9">C</text>
<text x="337.2" y="277.4">IZnF</text>
<text x="358.8" y="278.7">2</text>
<text x="366.7" y="281.8">F</text>
<text x="378.8" y="281.3">E</text>
<text x="398.3" y="281.9">C</text>
<text x="160" y="284.8">IZnG</text>
<text x="181.4" y="286.3">11</text>
<text x="212.3" y="285.8">D</text>
<text x="249.3" y="284.9">IZnG</text>
<text x="270.7" y="286.4">11</text>
<text x="301.6" y="285.9">D</text>
<text x="336.9" y="284.9">IZnG</text>
<text x="358.2" y="286.4">11</text>
<text x="389.1" y="285.9">D</text>
<text x="160.2" y="292.8">IZnH</text>
<text x="182.6" y="294">6</text>
<text x="189.5" y="289.6">G</text>
<text x="221.6" y="293.2">H</text>
<text x="249.5" y="292.9">IZnH</text>
<text x="278.8" y="289.7">G</text>
<text x="310.9" y="293.3">H</text>
<text x="337" y="292.9">IZnH</text>
<text x="366.3" y="289.7">G</text>
<text x="398.4" y="293.3">H</text>
<text x="189.6" y="296.7">H</text>
<text x="271.9" y="294.1">6</text>
<text x="278.9" y="296.8">H</text>
<text x="359.4" y="294.1">6</text>
<text x="366.4" y="296.8">H</text>
<text x="161.4" y="307.8">IDC</text>
<text x="181.9" y="307.1">3</text>
<text x="189.4" y="309.5">AN</text>
<text x="250.9" y="307.9">IDF</text>
<text x="271.2" y="307.2">3</text>
<text x="278.7" y="309.6">AN</text>
<text x="338.3" y="309.4">IEC</text>
<text x="359.8" y="309.1">3</text>
<text x="366.2" y="309.6">AN</text>
<text x="200.7" y="368.6">HG10</text>
<text x="217.1" y="368.6">«Единицы»</text>
<text x="279.7" y="368.7">HG11</text>
<text x="296.3" y="368.7">«Десятки»</text>
<text x="367.3" y="368.7">HG12</text>
<text x="383.6" y="368.7">«Сотни»</text>
<text x="160.4" y="380.9">IZnA</text>
<text x="181.5" y="382.2">1</text>
<text x="209.5" y="383.2">DP</text>
<text x="215.4" y="383.2">Y</text>
<text x="249.7" y="381">IZnA</text>
<text x="270.8" y="382.3">1</text>
<text x="298.8" y="383.3">DP</text>
<text x="304.7" y="383.3">Y</text>
<text x="337.3" y="381">IZnA</text>
<text x="358.3" y="382.3">1</text>
<text x="386.3" y="383.3">DP</text>
<text x="392.2" y="383.3">Y</text>
<text x="160.4" y="388">IZnB</text>
<text x="179.8" y="389.2">12</text>
<text x="189.9" y="385.3">A</text>
<text x="249.7" y="388.1">IZnB</text>
<text x="269.1" y="389.3">12</text>
<text x="279.2" y="385.4">A</text>
<text x="337.3" y="388.1">IZnB</text>
<text x="356.6" y="389.3">12</text>
<text x="366.7" y="385.4">A</text>
<text x="160.8" y="395.5">IZnC</text>
<text x="189.9" y="392.5">B</text>
<text x="209.8" y="390.7">LE</text>
<text x="214.9" y="390.7">D</text>
<text x="250.1" y="395.6">IZnC</text>
<text x="279.2" y="392.6">B</text>
<text x="299" y="390.8">LE</text>
<text x="304.2" y="390.8">D</text>
<text x="337.6" y="395.6">IZnC</text>
<text x="366.7" y="392.6">B</text>
<text x="386.6" y="390.8">LE</text>
<text x="391.7" y="390.8">D</text>
<text x="180.2" y="397">10</text>
<text x="189.8" y="400.2">C</text>
<text x="211.8" y="400.1">A</text>
<text x="269.5" y="397.1">10</text>
<text x="279.1" y="400.3">C</text>
<text x="301.1" y="400.2">A</text>
<text x="357" y="397.1">10</text>
<text x="366.6" y="400.3">C</text>
<text x="388.6" y="400.2">A</text>
<text x="160.3" y="403">IZnD</text>
<text x="182.2" y="404.7">8</text>
<text x="189.8" y="407.7">D</text>
<text x="249.6" y="403.1">IZnD</text>
<text x="271.5" y="404.8">8</text>
<text x="279.1" y="407.8">D</text>
<text x="337.1" y="403.1">IZnD</text>
<text x="359" y="404.8">8</text>
<text x="366.6" y="407.8">D</text>
<text x="160.4" y="410.5">IZnE</text>
<text x="182.1" y="411.9">4</text>
<text x="202.5" y="409.4">F</text>
<text x="211.6" y="413.3">G</text>
<text x="221.8" y="409.3">B</text>
<text x="249.7" y="410.6">IZnE</text>
<text x="271.4" y="412">4</text>
<text x="291.8" y="409.5">F</text>
<text x="300.9" y="413.4">G</text>
<text x="311.1" y="409.4">B</text>
<text x="337.3" y="410.6">IZnE</text>
<text x="358.9" y="412">4</text>
<text x="379.3" y="409.5">F</text>
<text x="388.4" y="413.4">G</text>
<text x="398.6" y="409.4">B</text>
<text x="160.6" y="418">IZnF</text>
<text x="182.1" y="419.4">2</text>
<text x="189.9" y="415.3">E</text>
<text x="249.9" y="418.1">IZnF</text>
<text x="271.4" y="419.5">2</text>
<text x="279.2" y="415.4">E</text>
<text x="337.4" y="418.1">IZnF</text>
<text x="358.9" y="419.5">2</text>
<text x="366.7" y="415.4">E</text>
<text x="160.2" y="425.5">IZnG</text>
<text x="190" y="422.5">F</text>
<text x="202.1" y="422">E</text>
<text x="221.7" y="422.6">C</text>
<text x="249.5" y="425.6">IZnG</text>
<text x="279.3" y="422.6">F</text>
<text x="291.4" y="422.1">E</text>
<text x="310.9" y="422.7">C</text>
<text x="337" y="425.6">IZnG</text>
<text x="366.8" y="422.6">F</text>
<text x="378.9" y="422.1">E</text>
<text x="398.5" y="422.7">C</text>
<text x="181.6" y="427.1">11</text>
<text x="189.7" y="430.3">G</text>
<text x="212.4" y="426.6">D</text>
<text x="270.9" y="427.2">11</text>
<text x="278.9" y="430.4">G</text>
<text x="301.7" y="426.7">D</text>
<text x="358.4" y="427.2">11</text>
<text x="366.5" y="430.4">G</text>
<text x="389.2" y="426.7">D</text>
<text x="160.3" y="433.5">IZnH</text>
<text x="182.8" y="434.7">6</text>
<text x="189.8" y="437.5">H</text>
<text x="221.7" y="434">H</text>
<text x="249.6" y="433.6">IZnH</text>
<text x="272.1" y="434.8">6</text>
<text x="279.1" y="437.6">H</text>
<text x="311" y="434.1">H</text>
<text x="337.1" y="433.6">IZnH</text>
<text x="359.6" y="434.8">6</text>
<text x="366.6" y="437.6">H</text>
<text x="398.5" y="434.1">H</text>
<text x="161.6" y="448.5">IED</text>
<text x="182.1" y="447.9">3</text>
<text x="251" y="448.6">IEE</text>
<text x="271.4" y="448">3</text>
<text x="338.7" y="448.6">IEF</text>
<text x="358.9" y="448">3</text>
<text x="189.6" y="450.3">AN</text>
<text x="278.9" y="450.4">AN</text>
<text x="366.4" y="450.4">AN</text>
<text x="307.9" y="563.2">Схема электрическая</text>
<text x="313.6" y="568.3">принципиальная</text>
</g>
<g font-size="3.5">
<text x="230.7" y="562.6">Разраб.</text>
<text x="366.5" y="562.6">У</text>
<text x="371.3" y="562.6">К</text>
<text x="376.2" y="562.6">П</text>
</g>
<g font-size="3.2">
<text x="230.6" y="557.5">Изм</text>
<text x="237.9" y="557.5">Лист</text>
<text x="251.5" y="557.5">№ докум.</text>
<text x="273.3" y="557.5">Подп.</text>
<text x="285.8" y="557.5">Дата</text>
<text x="368.8" y="552.5">Лит.</text>
<text x="383.8" y="552.5">Масса</text>
<text x="399.1" y="552.5">Масштаб</text>
<text x="233.2" y="561.4">.</text>
<text x="247.7" y="562.5">Морозов А. А.</text>
<text x="230.7" y="567.5">Проверил</text>
<text x="247.7" y="567.5">Комаров В. М.</text>
<text x="369.6" y="572.5">Лист 1</text>
<text x="392.9" y="572.5">Листов 1</text>
<text x="230.8" y="582.5">Н. контр.</text>
<text x="247.7" y="582.5">Комаров В. М.</text>
</g>
<text font-size="2.1" x="393.3" y="592.1">Формат А2</text>
</svg>
